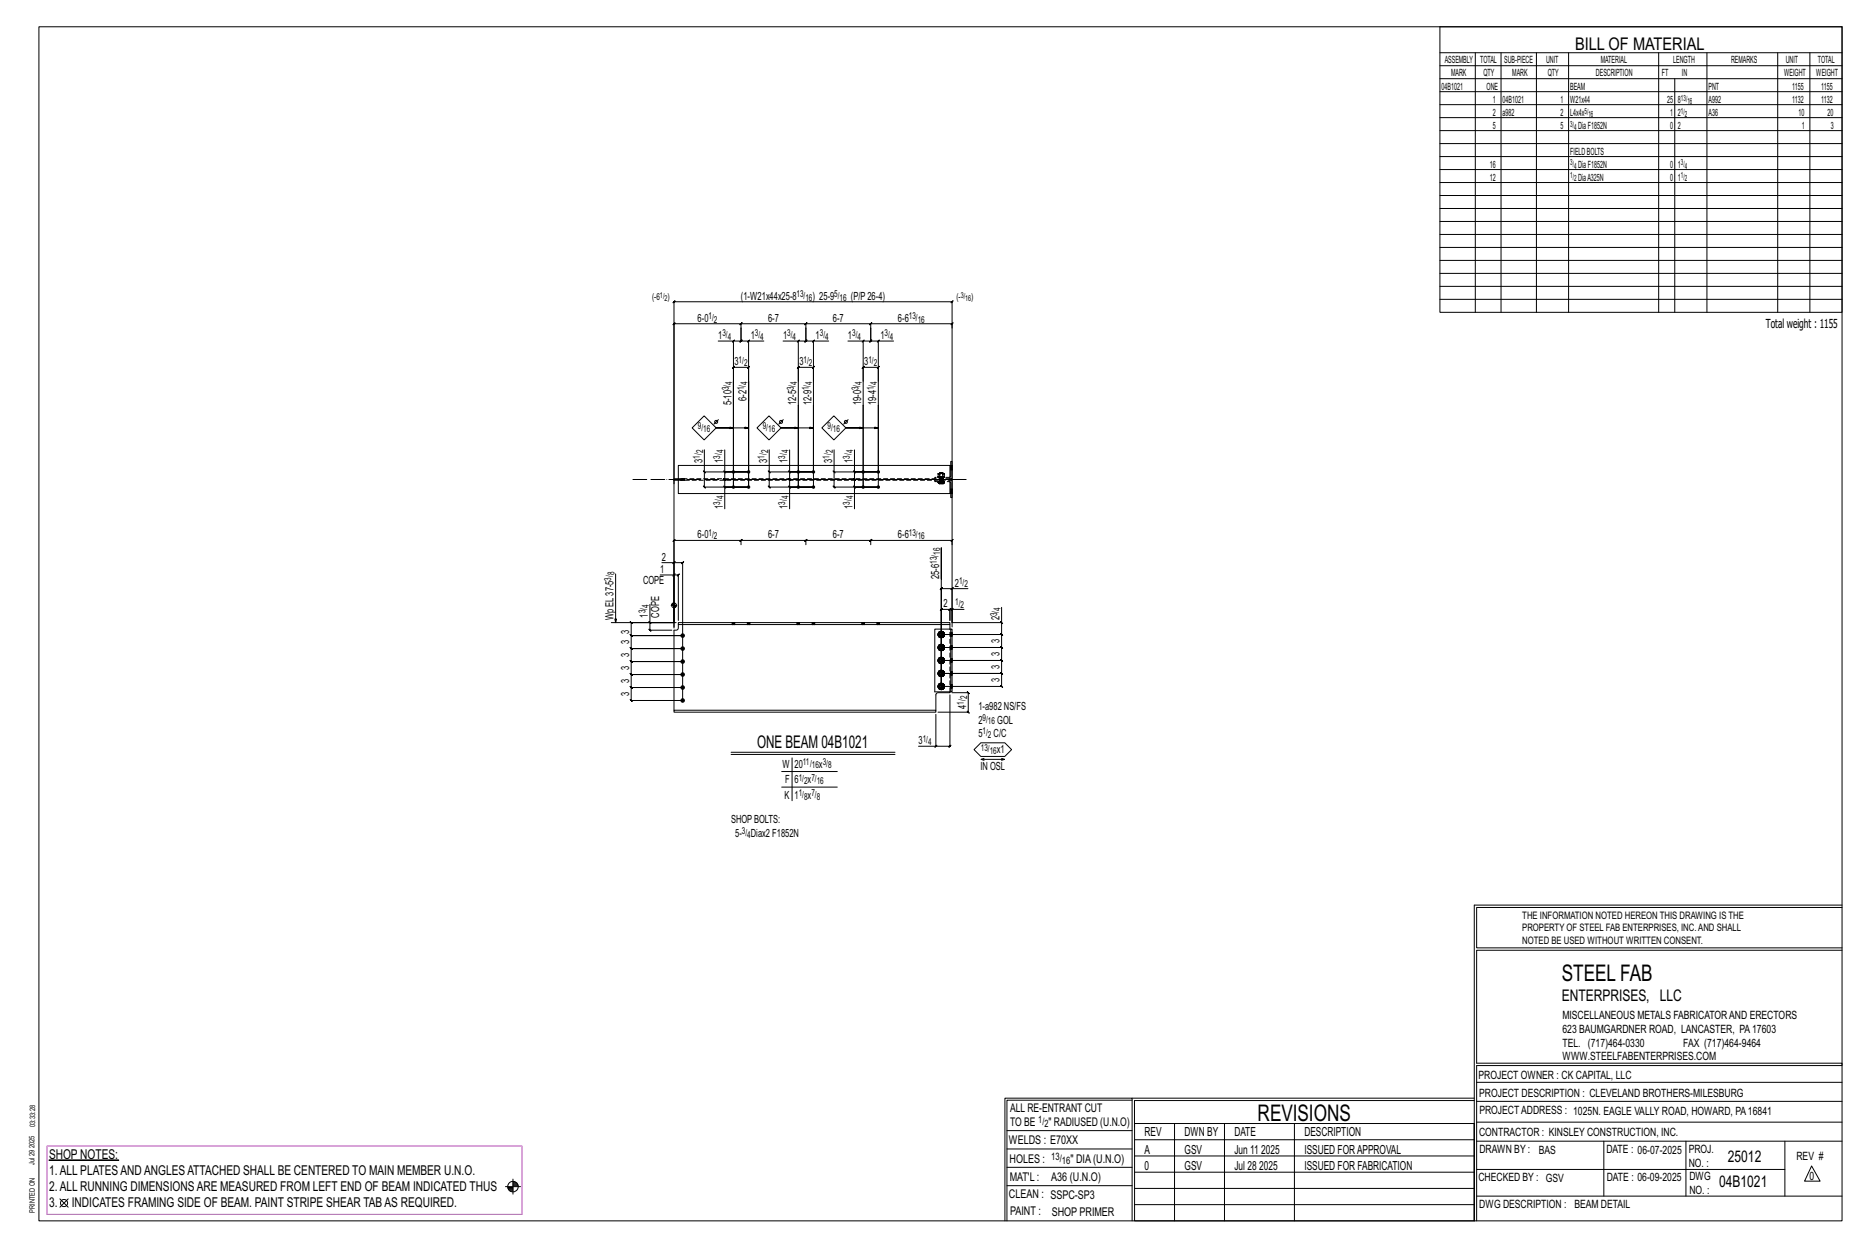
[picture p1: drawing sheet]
<svg xmlns="http://www.w3.org/2000/svg" width="914mm" height="610mm" viewBox="0 0 914 610" stroke-linecap="round" stroke-linejoin="round" font-family="sans-serif">
<g fill="#000" stroke="#000" stroke-width=".49">
<path d="M24 568h34z"/>
<circle cx="359" cy="231" r=".6"/>
<circle cx="359" cy="238" r=".6"/>
<circle cx="366" cy="231" r=".6"/>
<circle cx="366" cy="238" r=".6"/>
<circle cx="391" cy="231" r=".6"/>
<circle cx="391" cy="238" r=".6"/>
<circle cx="398" cy="231" r=".6"/>
<circle cx="398" cy="238" r=".6"/>
<circle cx="423" cy="231" r=".6"/>
<circle cx="423" cy="238" r=".6"/>
<circle cx="430" cy="231" r=".6"/>
<circle cx="430" cy="238" r=".6"/>
<circle cx="334" cy="311" r=".9"/>
<circle cx="334" cy="317" r=".9"/>
<circle cx="334" cy="330" r=".9"/>
<circle cx="334" cy="336" r=".9"/>
<circle cx="334" cy="324" r=".9"/>
<circle cx="334" cy="343" r=".9"/>
</g>
<g fill="none" stroke="#000" stroke-width=".49">
<path d="M19 13h883v584h-883zM705 13h197v140h-197zM705 26h197M705 32h197M705 39h197M722 26v127M735 26v127M752 26v127M768 26v127M812 26v127M820 39v114M836 26v127"/>
<path d="M870 26v127M886 26v127M705 45h197M705 51h197M705 58h197M705 64h197M705 70h197M705 77h197M705 83h197M705 89h197M705 96h197M705 102h197"/>
<path d="M705 108h197M705 115h197M705 121h197M705 127h197M705 134h197M363 158h31v1l1-1-1 3M363 158l-1 1zM394 158v1l1-1zM394 158h32v1l1-1-1 3M426 158v1l1-1zM426 158h40v1l1-1-1 3M705 140h197"/>
<path d="M705 146h197M352 167h7v71M359 167l1-1zM363 161v6v-1l-1 1h1h-4M363 161v6h-1l1-1v1h3M363 161v-3l-1 1 1-1h-33l-1 1 1-1v79M366 167l1-1zM374 167h-8v64M383 167h8v20M391 166l-1 1zM394 161v6l1-1-1 1h-3M394 161v6l1-1-1 1h4"/>
<path d="M398 167l1-1-1 1zM406 167h-8v20M415 167h8v20M423 167h-1l1-1zM426 161v6l1-1-1 1h-3M426 161v6l1-1-1 1h4M430 167v-1l-1 1zM437 167h-7v20M366 196v-9v51v-58l1-1-1 1h-7l1-1-1 1v58v-51v11M391 198v40zM398 198v40zM423 198v40z"/>
<path d="M430 198v40zM339 209l6-6 6 6-6 6zM352 205l-3 3M359 209h-8h15M371 209l5-6 6 6-6 6zM383 205l-2 3M391 209h-9h16M402 209l6-6 6 6-6 6zM415 205l-2 3M423 209h-9h16M332 228h133v13h-133zM332 234h-2v1h2"/>
<path d="M333 234h.1M333 235h.1M335 234h.1M335 235h.1M344 230l1 1zM345 220v11h21h-11v-11M345 231v7h-1l1 1v-1h21h-11v11M354 238l1 1zM354 230l1 1zM355 231v4l-1-1 1 1h71h-71l-1-1 1 1v3M376 230l1 1zM377 220v11h21h-11v-11"/>
<path d="M377 231v7h-1l1 1v-1h21h-11v11M386 238l1 1zM386 230l1 1zM387 231v4l-1-1 1 1h79h-79l-1-1 1 1v3M398 231v-51l1-1-1 1h-7v-1l-1 1h1v58M408 230l1 1zM408 220v11h22h-12v-11M408 231v7l1 1-1-1h22h-12v11M418 238l1 1zM418 230l1 1zM418 231v4v-1l1 1h-1h55h-55v-1l1 1h-1v3M430 231v-51v-1l-1 1h1h-7v-1l-1 1h1v58"/>
<path d="M460 234h.1M460 235h.1M460 236h.1M462 234h.1M462 235h.1M462 236h.1M465 235h1v8h-1v-7M465 233v-7h1v8h-1M465 239h.1M465 230h.1M465 228h.1M466 239h.1"/>
<path d="M466 230h.1M466 228h.1M465 241h.1M466 241h.1M324 275h6v30M329 276l1-1zM330 275h4v1l1-1h-1v68h-25l-1-1 1 1v-7v1l-1-1h1h25h-25v1l-1-1h1v-6v1l-1-1h1h25h-25v1l-1-1h1v-6l-1-1 1 1h25h-25l-1-1 1 1v-7v1l-1-1h1h25h-25v1l-1-1h1v-6l-1-1 1 1h25h-25l-1-1 1 1v-6l-1-1 1 1h21M362 265l1-1zM363 267v-3l-1 1 1-1h-33l-1 1 1-1v43M363 264h31v1l1-1-1 3M394 265l1-1zM394 264h32v1l1-1-1 3"/>
<path d="M426 265l1-1zM426 264h40v1l1-1-1 3M301 281v24M318 296v9h13M323 281h7v26M329 296h2M329 296h.1M329 295v1M329 282l1-1zM330 295v1M330 281h2v1l1-1h-1v23M330 295v9"/>
<path d="M330 296v1M331 296v1M461 283v-15v68v-48h-1l1-1v1h5M466 298h-1l-1 1 1-1v6v-6l-1 1 1-1h-4l-1 1 1-1v38h29h1l-1-1v1v-7l1 1-1-1h-29h29l1 1-1-1v-6l1 1-1-1h-29h29l1 1-1-1v-6h1l-1-1v1h-29h29h1l-1-1v1v-7l1 1-1-1h-29h29l1 1-1-1v-5M467 287l-1 1zM467 298l-1 1zM472 298h-6v9M474 288h-8v17h24v-8M299 305h31M318 304l1 1zM318 305v3l1 1-1-1h11M330 305v-157h-1l1-1v1h136l1-1-1 1v157"/>
<path d="M332 305h133v1h-133zM332 306v2h-2v39M358 305h.1M358 306h.1M360 305h.1M360 306h.1M366 305h.1M366 306h.1M367 305h.1M367 306h.1M390 305h.1M390 306h.1"/>
<path d="M391 305h.1M391 306h.1M398 305h.1M398 306h.1M399 305h.1M399 306h.1M422 305h.1M422 306h.1M423 305h.1M423 306h.1M429 305h.1M429 306h.1"/>
<path d="M431 305h.1M431 306h.1M459 310h1M459 317h1M459 316l1 1M460 312h.1M460 318h.1M460 310l-1 1M460 317h-1M460 310v-1l-1 1 1 2v-1M460 316l-1 1 1 1v-1M460 311l1 1"/>
<path d="M460 318h1M460 309h.1M460 315v1M461 309l-1 1M461 309h1l-1 1M461 315l-1 1M461 316v-1l1 1h-1M461 309l1 1v1M461 316l1 1M461 309h-1M461 311l1 1h-1v-1M461 318h1h-1"/>
<path d="M462 311v1M462 317v1M462 310l-1 1M462 317l-1 1M462 309v1M462 316h.1M462 310h.1M462 316v1M465 306v2M465 308h1v30h-1zM465 308h-7v30h7M490 304l1 1z"/>
<path d="M459 323h1M459 329h1M459 336h1M459 335l1 1M460 324v1M460 331h.1M460 337h.1M460 323l-1 1M460 329l-1 1M460 336h-1M460 323v-1l-1 1 1 1M460 329v-1l-1 1 1 2v-1"/>
<path d="M460 335l-1 1 1 1v-1M460 324l1 1M460 330l1 1M460 337h1M460 322h.1M460 328h.1M460 334v1M461 322h-1M461 322h1h-1M461 328l-1 1M461 328h1l-1 1M461 334l-1 1"/>
<path d="M461 335v-1l1 1h-1M461 322l1 1v1M461 329h1v1M461 335l1 1M461 324h1l-1 1v-1M461 330l1 1h-1M461 337h1h-1M462 324h.1M462 330v1M462 336v1M462 323l-1 1M462 329l-1 1"/>
<path d="M462 336l-1 1M462 322v1M462 328v1M462 335h.1M462 323h.1M462 329h.1M462 335v1M465 340v25l-1 1 1-1h-7M465 338v1h-7v8M466 339h8l-1-1 1 1v9h-1l1 1v-1h-15M330 347h128v1h-128zM458 349v16h-8"/>
<path d="M358 368h80M358 369h80M383 377h27M388 371v21M459 365l-1 1zM477 367l3-4h12l3 4-3 3h-12zM480 372h12h-2M482 371l-2 1h2M490 371l2 1M383 385h27M722 443v154M722 443h180"/>
<path d="M902 444h-179v20h179M902 465h-179v55h179v1h-179v76M554 538h-61v59M554 537h168M722 538h-167v13M723 539h179M723 530h179M493 553h61M555 550h167v47h-167zM555 558h167M575 550v47M599 550v47"/>
<path d="M634 550v47M723 549h179M723 558h179M785 558v27M825 558v27M874 558v27M251 577v7M251 579h2M251 580h3M251 578h2M493 571h61M493 562h61"/>
<path d="M555 573h167M555 566h167M723 572h151M887 570l4 8h-8zM29 587l4 4M33 587l-4 4M247 581h8M249 581h2M249 582h2M250 583h1M492 597v-60h62v60M493 580h61"/>
<path d="M555 589h167M555 581h167M723 585h179"/>
<circle cx="351" cy="206" r=".7"/>
<circle cx="382" cy="206" r=".7"/>
<circle cx="414" cy="206" r=".7"/>
<circle cx="330" cy="296" r="1.2"/>
<circle cx="31" cy="589" r="1.8"/>
<circle cx="251" cy="581" r="2.6"/>
</g>
<path d="M23 561h233v33h-233z" fill="none" stroke="#f0f" stroke-width=".5"/>
<g fill="none" stroke="#000" stroke-width=".49" stroke-dasharray="2 1.4">
<path d="M332 235h133M333 234h.1M333 234v1M333 235h.1M334 235v-1M334 234v1zM334 235l1-1M334 234h.1M335 235v-1M335 235h.1M458 235v1h7M458 235v-1"/>
<path d="M459 234h.1M459 233h.1M459 236h.1M459 236l1 1zM459 232v1zM459 233h1zM459 232h1zM460 234h.1M460 233h.1M460 236h.1M460 236v1zM460 237h.1"/>
<path d="M460 234v1M460 235v1M460 235h.1M460 234v2zM460 232h.1M460 231h.1M460 232v1zM460 233h2zM460 232h2zM460 234h1zM460 233h1zM460 235v-1"/>
<path d="M460 236h1zM460 234l1 1zM461 235v-1M461 234h.1M461 235v1zM461 235l-1 1M461 236h-1M461 236v1zM461 237h.1M461 236h.1M461 233h.1M461 232h.1"/>
<path d="M461 231h.1M461 235l1-1M461 235v1M461 234h1M461 236h1zM461 234h1zM461 233h1zM462 232v1zM462 233h.1M462 232h.1M462 234v2zM462 235h.1"/>
<path d="M462 235v-1M462 236h.1M462 236v-1M462 234h.1M462 237h.1M462 237v-1zM462 236l-1 1zM462 236v1zM465 234h-133M465 233l-7 1M465 230h.1M465 229h1l-1-1"/>
<path d="M465 230h1M466 239h-1M466 228h-1M466 239h.1M466 240l-1-1M466 229h-1M466 230h-1M466 230h.1M466 228h.1M466 229l-1-1M465 241h.1M465 240l1 1-1-1"/>
<path d="M465 241h1M466 241h-1M466 241h.1M466 240h-1M358 305v1M358 305h.1M359 305l-1 1M359 305v1zM359 305v1M359 306h.1M360 305h.1M360 306h.1"/>
<path d="M360 306v-1M366 305v1M366 305h.1M366 305l1 1zM366 306h.1M367 305v1M367 305h.1M367 306h.1M367 306v-1M390 305v1M390 305h.1M391 305l-1 1"/>
<path d="M391 305v1zM391 306h.1M391 305v1M391 305h.1M391 306v-1M398 305v1M398 305h.1M398 305v1zM398 306h.1M399 305v1M399 305h.1M399 306h.1"/>
<path d="M399 306v-1M422 305v1M422 305h.1M423 305v1zM423 305l-1 1M423 306h-1M423 305v1M423 305h.1M423 306h.1M423 306v-1M429 305v1M429 305h.1"/>
<path d="M430 305l-1 1M430 305v1zM430 305v1M430 306h.1M430 305h1M431 306h-1M431 306v-1M459 310v1zM459 317h.1M459 310l1-1-1 1 1 2-1-2h1M459 317l1-2-1 2 1 1-1-1h1M459 310h.1"/>
<path d="M459 311l1 1zM459 316v1zM459 317l1 1zM459 311l1-1M459 310h1M459 317h1M459 316l1 1M460 309l-1 1zM460 312h.1M460 309h.1M460 316h-1zM460 318h.1"/>
<path d="M460 316v-1zM460 316v-1M460 311h.1M460 310v-1M460 317v1M460 316h.1M460 310v1zM460 317h.1M460 312h2zM460 309h2zM460 318h2zM460 315h2z"/>
<path d="M460 310v-1l-1 1v1l1 1-1-1 1 1v-1M460 316l-1 1v-1v1l1 1-1-1 1 1M460 310h.1M460 316v1zM460 312h1zM460 309h1zM460 318h1zM460 315h1zM460 311l1 1h-1h1h-1zM460 311h1zM460 310h1zM460 318h1h-1h1h-1z"/>
<path d="M460 317l1 1zM460 316h1zM461 309h-1h1h-1h1M461 312h.1M461 311v1M461 311h.1M461 310h.1M461 309h.1M461 315h-1h1h-1l1 1M461 318h.1M461 318v-1zM461 316h.1"/>
<path d="M461 315v1zM461 315h.1M461 309v1M461 317h.1M461 312h1zM461 312h1M461 309h1zM461 309h1M461 318h1zM461 318h1M461 315l1 1zM461 315l1 1"/>
<path d="M461 310h1zM461 316l1 1zM462 309v1zM462 315v2zM462 310l-1 1zM462 317h-1zM462 311v1M462 310v-1M462 317v1M462 316h.1M462 312v-2M462 309l-1 1 1 1"/>
<path d="M462 318v-1M462 316h-1l1 1M462 310h.1M462 316v1zM462 316v1M462 311v1zM462 317v1zM462 310v2zM462 310v1zM462 317h.1M465 310h1zM465 310h1h-1"/>
<path d="M465 316h1zM465 316l1 1-1-1M466 310h.1M466 310h-1M466 311h-1M466 316h.1M466 316h-1M466 317h-1M466 318h-1M459 323v1zM459 329v1zM459 336h.1"/>
<path d="M459 323l1-1-1 1 1 1-1-1h1M459 329l1-1-1 1 1 2-1-2h1M459 336l1-1-1 1 1 1-1-1h1M459 323h.1M459 324h1zM459 329h.1M459 330l1 1zM459 335v1zM459 336l1 1zM459 324l1-1M459 323h1M459 330l1-1"/>
<path d="M459 329h1M459 336h1M459 335l1 1M460 322l-1 1zM460 324v1zM460 322h.1M460 328l-1 1zM460 331h.1M460 328h.1M460 335h-1zM460 337h.1M460 335v-1z"/>
<path d="M460 324v1M460 335v-1M460 324h.1M460 323v-1M460 330h.1M460 329h.1M460 336v1M460 335h.1M460 323v1zM460 329v1zM460 336h.1M460 324h2z"/>
<path d="M460 322h2zM460 331h2zM460 328h2zM460 337h2zM460 335h2zM460 322l-1 1v1h1h-1h1M460 329v-1l-1 1v1l1 1-1-1 1 1v-1M460 335l-1 1v-1v1l1 1-1-1 1 1M460 323h.1M460 323v-1zM460 335v1zM460 336v1z"/>
<path d="M460 325h1zM460 322h1zM460 331h1zM460 328h1zM460 337h1zM460 334h1zM460 324l1 1h-1h1h-1zM460 324h1zM460 330l1 1h-1h1h-1zM460 330h1zM460 329h1zM460 337h1h-1h1h-1z"/>
<path d="M460 335h1zM461 322h-1h1h-1h1M461 325h.1M461 324v1M461 324h.1M461 322h.1M461 328h-1h1h-1h1M461 331h.1M461 330h.1M461 329h.1M461 328v1zM461 328h.1"/>
<path d="M461 334h-1h1h-1l1 1M461 337h.1M461 335h.1M461 334v1zM461 334h.1M461 322v1zM461 337v-1zM461 325l1-1zM461 325l1-1M461 322h1zM461 322h1M461 331h1z"/>
<path d="M461 331h1M461 328h1zM461 328h1M461 337h1zM461 337h1M461 334l1 1zM461 334l1 1M461 323h1zM461 329h1zM461 335l1 1zM462 322v1zM462 328v1z"/>
<path d="M462 335v1zM462 323l-1 1zM462 329l-1 1zM462 336h-1zM462 324h.1M462 323v-1M462 330v1M462 329v-1M462 336v1M462 335h.1M462 324v-1M462 322h-1l1 2"/>
<path d="M462 331v-2M462 328l-1 1 1 1M462 337v-1M462 335h-1l1 1M462 323h.1M462 329h.1M462 335v1M462 330v1zM462 336v1zM462 323v1zM462 329v2zM462 329v1z"/>
<path d="M462 336h.1M465 338v-30M465 322h1zM465 323h1h-1M465 329h1zM465 329h1h-1M465 335h1zM465 336h1l-1-1M466 322v1M466 323l-1-1M466 323h-1M466 324h-1"/>
<path d="M466 329h.1M466 329h-1M466 330h-1M466 335h.1M466 336l-1-1M466 336h-1M466 337h-1"/>
</g>
<path d="M310 235h163" fill="none" stroke="#000" stroke-width=".49" stroke-dasharray="6.8 1 0 1"/>
<g font-size="11.2">
<text x="764" y="480">STEEL FAB</text>
<text x="616" y="548">REVISIONS</text>
</g>
<g font-size="8.6">
<text x="771" y="24">BILL OF MATERIAL</text>
<text x="371" y="366">ONE BEAM 04B1021</text>
</g>
<g font-size="7.9">
<text x="765" y="490">ENTERPRISES, LLC</text>
<text x="846" y="569">25012</text>
<text x="842" y="581">04B1021</text>
</g>
<g font-size="6.6">
<text x="24" y="567">SHOP NOTES:</text>
<text x="24" y="575">1.ALL PLATESANDANGLESATTACHED SHALL BE CENTERED TO MAIN MEMBER U.N.O.</text>
<text x="24" y="583">2.ALL RUNNING DIMENSIONSARE MEASURED FROM LEFT END OF BEAM INDICATED THUS</text>
<text x="24" y="591">3.</text>
<text x="35" y="591">INDICATES FRAMING SIDE OF BEAM. PAINT STRIPE SHEAR TABAS REQUIRED.</text>
</g>
<g font-size="6.1">
<text x="864" y="161">Total weight : 1155</text>
<text x="560" y="556">REV</text>
<text x="580" y="556">DWN BY</text>
<text x="604" y="556">DATE</text>
<text x="639" y="556">DESCRIPTION</text>
<text x="560" y="564">A</text>
<text x="580" y="564">GSV</text>
<text x="604" y="564">Jun 11</text>
<text x="617" y="564">2025</text>
<text x="639" y="564">ISSUED FORAPPROVAL</text>
<text x="560" y="572">0</text>
<text x="580" y="572">GSV</text>
<text x="604" y="572">Jul 28</text>
<text x="616" y="572">2025</text>
<text x="639" y="572">ISSUED FOR FABRICATION</text>
</g>
<g font-size="5.9">
<text x="494" y="560">WELDS : E70XX</text>
<text x="494" y="569">HOLES :</text>
<text x="524" y="569">&quot; DIA(U.N.O)</text>
<text x="494" y="578">MAT'L :</text>
<text x="515" y="578">A36 (U.N.O)</text>
<text x="494" y="586">CLEAN : SSPC-SP3</text>
<text x="495" y="595">PAINT :</text>
<text x="515" y="595">SHOP PRIMER</text>
</g>
<g font-size="5.8">
<text x="494" y="544">ALL RE-ENTRANT CUT</text>
<text x="494" y="551">TO BE</text>
<text x="513" y="551">&quot; RADIUSED (U.N.O)</text>
</g>
<g font-size="5.6">
<text x="765" y="499">MISCELLANEOUS METALS FABRICATORAND ERECTORS</text>
<text x="765" y="505">623 BAUMGARDNER ROAD, LANCASTER, PA17603</text>
<text x="765" y="512">TEL. (717)464-0330</text>
<text x="824" y="512">FAX (717)464-9464</text>
<text x="765" y="519">WWW.STEELFABENTERPRISES.COM</text>
<text x="724" y="528">PROJECT OWNER : CK CAPITAL, LLC</text>
<text x="724" y="537">PROJECT DESCRIPTION : CLEVELAND BROTHERS-MILESBURG</text>
<text x="724" y="545">PROJECTADDRESS : 1025N. EAGLE VALLY ROAD, HOWARD, PA16841</text>
<text x="724" y="556">CONTRACTOR : KINSLEY CONSTRUCTION, INC.</text>
<text x="724" y="564">DRAWN BY :</text>
<text x="753" y="564">BAS</text>
<text x="786" y="564">DATE : 06-07-2025</text>
<text x="827" y="564">PROJ.</text>
<text x="879" y="568">REV #</text>
<text x="827" y="571">NO. :</text>
<text x="724" y="578">CHECKED BY : GSV</text>
<text x="787" y="578">DATE : 06-09-2025</text>
<text x="827" y="578">DWG</text>
<text x="886" y="578">0</text>
<text x="827" y="584">NO. :</text>
<text x="724" y="591">DWG DESCRIPTION : BEAM DETAIL</text>
</g>
<g font-size="5.5">
<text x="363" y="147">(1-W21x44x25-8</text>
<text x="398" y="147">) 25-9</text>
<text x="417" y="147">(P/P26-4)</text>
<text x="341" y="157">6-0</text>
<text x="376" y="157">6-7</text>
<text x="408" y="157">6-7</text>
<text x="440" y="157">6-6</text>
<text x="352" y="166">1</text>
<text x="367" y="166">1</text>
<text x="383" y="166">1</text>
<text x="399" y="166">1</text>
<text x="415" y="166">1</text>
<text x="431" y="166">1</text>
<text x="360" y="179">3</text>
<text x="391" y="179">3</text>
<text x="423" y="179">3</text>
<text x="365" y="196" transform="rotate(-90 365 196)">6-2</text>
<text x="358" y="198" transform="rotate(-90 358 198)">5-10</text>
<text x="390" y="198" transform="rotate(-90 390 198)">12-5</text>
<text x="397" y="198" transform="rotate(-90 397 198)">12-9</text>
<text x="422" y="198" transform="rotate(-90 422 198)">19-0</text>
<text x="429" y="198" transform="rotate(-90 429 198)">19-4</text>
<text x="344" y="226" transform="rotate(-90 344 226)">3</text>
<text x="354" y="227" transform="rotate(-90 354 227)">1</text>
<text x="376" y="226" transform="rotate(-90 376 226)">3</text>
<text x="386" y="227" transform="rotate(-90 386 227)">1</text>
<text x="407" y="226" transform="rotate(-90 407 226)">3</text>
<text x="417" y="227" transform="rotate(-90 417 227)">1</text>
<text x="354" y="249" transform="rotate(-90 354 249)">1</text>
<text x="386" y="249" transform="rotate(-90 386 249)">1</text>
<text x="417" y="249" transform="rotate(-90 417 249)">1</text>
<text x="341" y="263">6-0</text>
<text x="376" y="263">6-7</text>
<text x="408" y="263">6-7</text>
<text x="440" y="263">6-6</text>
<text x="324" y="274">2</text>
<text x="323" y="280">1</text>
<text x="315" y="286">COPE</text>
<text x="460" y="283" transform="rotate(-90 460 283)">25-6</text>
<text x="467" y="287">2</text>
<text x="462" y="297">2</text>
<text x="300" y="304" transform="rotate(-90 300 304)">Wp EL37-5</text>
<text x="317" y="302" transform="rotate(-90 317 302)">1</text>
<text x="323" y="302" transform="rotate(-90 323 302)">COPE</text>
<text x="489" y="304" transform="rotate(-90 489 304)">2</text>
<text x="308" y="310" transform="rotate(-90 308 310)">3</text>
<text x="308" y="315" transform="rotate(-90 308 315)">3</text>
<text x="489" y="315" transform="rotate(-90 489 315)">3</text>
<text x="308" y="321" transform="rotate(-90 308 321)">3</text>
<text x="489" y="321" transform="rotate(-90 489 321)">3</text>
<text x="308" y="328" transform="rotate(-90 308 328)">3</text>
<text x="489" y="327" transform="rotate(-90 489 327)">3</text>
<text x="308" y="334" transform="rotate(-90 308 334)">3</text>
<text x="489" y="334" transform="rotate(-90 489 334)">3</text>
<text x="308" y="341" transform="rotate(-90 308 341)">3</text>
<text x="473" y="347" transform="rotate(-90 473 347)">4</text>
<text x="479" y="347">1-a982 NS/FS</text>
<text x="479" y="354">2</text>
<text x="488" y="354">GOL</text>
<text x="450" y="364">3</text>
<text x="479" y="361">5</text>
<text x="486" y="361">C/C</text>
<text x="488" y="369">x1</text>
<text x="383" y="376">W</text>
<text x="389" y="376">20</text>
<text x="401" y="376">x</text>
<text x="480" y="377">IN OSL</text>
<text x="384" y="383">F</text>
<text x="389" y="383">6</text>
<text x="395" y="383">x</text>
<text x="384" y="391">K</text>
<text x="389" y="391">1</text>
<text x="395" y="391">x</text>
<text x="358" y="403">SHOPBOLTS:</text>
<text x="360" y="409">5-</text>
<text x="368" y="409">Diax2 F1852N</text>
</g>
<g font-size="5">
<text x="745" y="450">THE INFORMATION NOTED HEREON THIS DRAWING IS THE</text>
<text x="745" y="456">PROPERTY OF STEEL FAB ENTERPRISES, INC.AND SHALL</text>
<text x="745" y="462">NOTED BE USED WITHOUT WRITTEN CONSENT.</text>
<text x="508" y="550">1/</text>
<text x="511" y="551">2</text>
<text x="515" y="568">13/</text>
<text x="520" y="570">16</text>
</g>
<g font-size="4.9">
<text x="707" y="31">ASSEMBLY</text>
<text x="725" y="31">TOTAL</text>
<text x="736" y="31">SUB-PIECE</text>
<text x="757" y="31">UNIT</text>
<text x="784" y="31">MATERIAL</text>
<text x="819" y="31">LENGTH</text>
<text x="847" y="31">REMARKS</text>
<text x="874" y="31">UNIT</text>
<text x="890" y="31">TOTAL</text>
<text x="710" y="37">MARK</text>
<text x="726" y="37">QTY</text>
<text x="740" y="37">MARK</text>
<text x="758" y="37">QTY</text>
<text x="781" y="37">DESCRIPTION</text>
<text x="814" y="37">FT</text>
<text x="823" y="37">IN</text>
<text x="873" y="37">WEIGHT</text>
<text x="889" y="37">WEIGHT</text>
<text x="706" y="44">04B1021</text>
<text x="728" y="44">ONE</text>
<text x="769" y="44">BEAM</text>
<text x="836" y="44">PNT</text>
<text x="877" y="44">1155</text>
<text x="891" y="44">1155</text>
<text x="731" y="50">1</text>
<text x="736" y="50">04B1021</text>
<text x="764" y="50">1</text>
<text x="769" y="50">W21x44</text>
<text x="816" y="50">25</text>
<text x="821" y="50">8</text>
<text x="836" y="50">A992</text>
<text x="877" y="50">1132</text>
<text x="891" y="50">1132</text>
<text x="731" y="57">2</text>
<text x="736" y="57">a982</text>
<text x="764" y="57">2</text>
<text x="769" y="57">L4x4x</text>
<text x="818" y="57">1</text>
<text x="821" y="57">2</text>
<text x="836" y="57">A36</text>
<text x="880" y="57">10</text>
<text x="895" y="57">20</text>
<text x="731" y="63">5</text>
<text x="764" y="63">5</text>
<text x="772" y="63">DiaF1852N</text>
<text x="818" y="63">0</text>
<text x="821" y="63">2</text>
<text x="882" y="63">1</text>
<text x="896" y="63">3</text>
<text x="769" y="76">FIELDBOLTS</text>
<text x="729" y="82">16</text>
<text x="772" y="82">DiaF1852N</text>
<text x="818" y="82">0</text>
<text x="821" y="82">1</text>
<text x="729" y="88">12</text>
<text x="772" y="88">DiaA325N</text>
<text x="818" y="88">0</text>
<text x="821" y="88">1</text>
</g>
<g font-size="4.7">
<text x="319" y="147">(-6</text>
<text x="327" y="147">)</text>
<text x="390" y="145">13/</text>
<text x="394" y="147">16</text>
<text x="408" y="145">5/</text>
<text x="411" y="147">16</text>
<text x="468" y="147">(-</text>
<text x="475" y="147">)</text>
<text x="347" y="156">1/</text>
<text x="349" y="158">2</text>
<text x="445" y="156">13/</text>
<text x="449" y="158">16</text>
<text x="354" y="165">3/</text>
<text x="356" y="166">4</text>
<text x="370" y="165">3/</text>
<text x="372" y="166">4</text>
<text x="385" y="165">3/</text>
<text x="388" y="166">4</text>
<text x="401" y="165">3/</text>
<text x="404" y="166">4</text>
<text x="417" y="165">3/</text>
<text x="420" y="166">4</text>
<text x="433" y="165">3/</text>
<text x="436" y="166">4</text>
<text x="362" y="177">1/</text>
<text x="364" y="179">2</text>
<text x="393" y="177">1/</text>
<text x="396" y="179">2</text>
<text x="425" y="177">1/</text>
<text x="428" y="179">2</text>
<text x="357" y="191" transform="rotate(-90 357 191)">3/</text>
<text x="358" y="188" transform="rotate(-90 358 188)">4</text>
<text x="364" y="191" transform="rotate(-90 364 191)">1/</text>
<text x="366" y="188" transform="rotate(-90 366 188)">4</text>
<text x="389" y="191" transform="rotate(-90 389 191)">3/</text>
<text x="390" y="188" transform="rotate(-90 390 188)">4</text>
<text x="396" y="191" transform="rotate(-90 396 191)">1/</text>
<text x="398" y="188" transform="rotate(-90 398 188)">4</text>
<text x="420" y="191" transform="rotate(-90 420 191)">3/</text>
<text x="422" y="188" transform="rotate(-90 422 188)">4</text>
<text x="428" y="191" transform="rotate(-90 428 191)">1/</text>
<text x="429" y="188" transform="rotate(-90 429 188)">4</text>
<text x="342" y="210">9/</text>
<text x="373" y="210">9/</text>
<text x="405" y="210">9/</text>
<text x="344" y="212">16</text>
<text x="376" y="212">16</text>
<text x="408" y="212">16</text>
<text x="344" y="222" transform="rotate(-90 344 222)">2</text>
<text x="354" y="222" transform="rotate(-90 354 222)">4</text>
<text x="376" y="222" transform="rotate(-90 376 222)">2</text>
<text x="386" y="222" transform="rotate(-90 386 222)">4</text>
<text x="408" y="222" transform="rotate(-90 408 222)">2</text>
<text x="418" y="222" transform="rotate(-90 418 222)">4</text>
<text x="343" y="224" transform="rotate(-90 343 224)">1/</text>
<text x="353" y="224" transform="rotate(-90 353 224)">3/</text>
<text x="374" y="224" transform="rotate(-90 374 224)">1/</text>
<text x="384" y="224" transform="rotate(-90 384 224)">3/</text>
<text x="406" y="224" transform="rotate(-90 406 224)">1/</text>
<text x="416" y="224" transform="rotate(-90 416 224)">3/</text>
<text x="354" y="244" transform="rotate(-90 354 244)">4</text>
<text x="386" y="244" transform="rotate(-90 386 244)">4</text>
<text x="418" y="244" transform="rotate(-90 418 244)">4</text>
<text x="353" y="247" transform="rotate(-90 353 247)">3/</text>
<text x="384" y="247" transform="rotate(-90 384 247)">3/</text>
<text x="416" y="247" transform="rotate(-90 416 247)">3/</text>
<text x="347" y="262">1/</text>
<text x="349" y="264">2</text>
<text x="445" y="262">13/</text>
<text x="449" y="264">16</text>
<text x="459" y="276" transform="rotate(-90 459 276)">13/</text>
<text x="460" y="272" transform="rotate(-90 460 272)">16</text>
<text x="301" y="281" transform="rotate(-90 301 281)">8</text>
<text x="299" y="284" transform="rotate(-90 299 284)">3/</text>
<text x="469" y="286">1/</text>
<text x="472" y="287">2</text>
<text x="318" y="297" transform="rotate(-90 318 297)">4</text>
<text x="468" y="296">1/</text>
<text x="470" y="298">2</text>
<text x="490" y="299" transform="rotate(-90 490 299)">4</text>
<text x="316" y="300" transform="rotate(-90 316 300)">3/</text>
<text x="488" y="302" transform="rotate(-90 488 302)">3/</text>
<text x="472" y="345" transform="rotate(-90 472 345)">1/</text>
<text x="473" y="342" transform="rotate(-90 473 342)">2</text>
<text x="481" y="353">9/</text>
<text x="481" y="359">1/</text>
<text x="484" y="354">16</text>
<text x="452" y="363">1/</text>
<text x="454" y="365">4</text>
<text x="484" y="361">2</text>
<text x="480" y="367">13/</text>
<text x="484" y="369">16</text>
<text x="393" y="374">11/</text>
<text x="397" y="376">16</text>
<text x="403" y="374">3/</text>
<text x="405" y="376">8</text>
<text x="391" y="382">1/</text>
<text x="394" y="384">2</text>
<text x="397" y="382">7/</text>
<text x="400" y="384">16</text>
<text x="391" y="390">1/</text>
<text x="397" y="390">7/</text>
<text x="394" y="391">8</text>
<text x="400" y="391">8</text>
<text x="363" y="408">3/</text>
<text x="366" y="410">4</text>
</g>
<g font-size="4.2">
<text x="823" y="49">13/</text>
<text x="826" y="51">16</text>
<text x="776" y="56">5/</text>
<text x="778" y="57">16</text>
<text x="823" y="56">1/</text>
<text x="825" y="57">2</text>
<text x="769" y="62">3/</text>
<text x="770" y="63">4</text>
<text x="769" y="81">3/</text>
<text x="770" y="82">4</text>
<text x="823" y="81">3/</text>
<text x="825" y="82">4</text>
<text x="769" y="87">1/</text>
<text x="770" y="89">2</text>
<text x="823" y="87">1/</text>
<text x="825" y="89">2</text>
</g>
<g font-size="4">
<text x="323" y="146">1/</text>
<text x="325" y="147">2</text>
<text x="470" y="146">3/</text>
<text x="472" y="147">16</text>
</g>
<g font-size="3.7">
<text x="17" y="551" transform="rotate(-90 17 551)">03:33:28</text>
<text x="17" y="562" transform="rotate(-90 17 562)">2025</text>
<text x="17" y="570" transform="rotate(-90 17 570)">Jul 29</text>
<text x="17" y="593" transform="rotate(-90 17 593)">PRINTED ON</text>
</g>
</svg>
